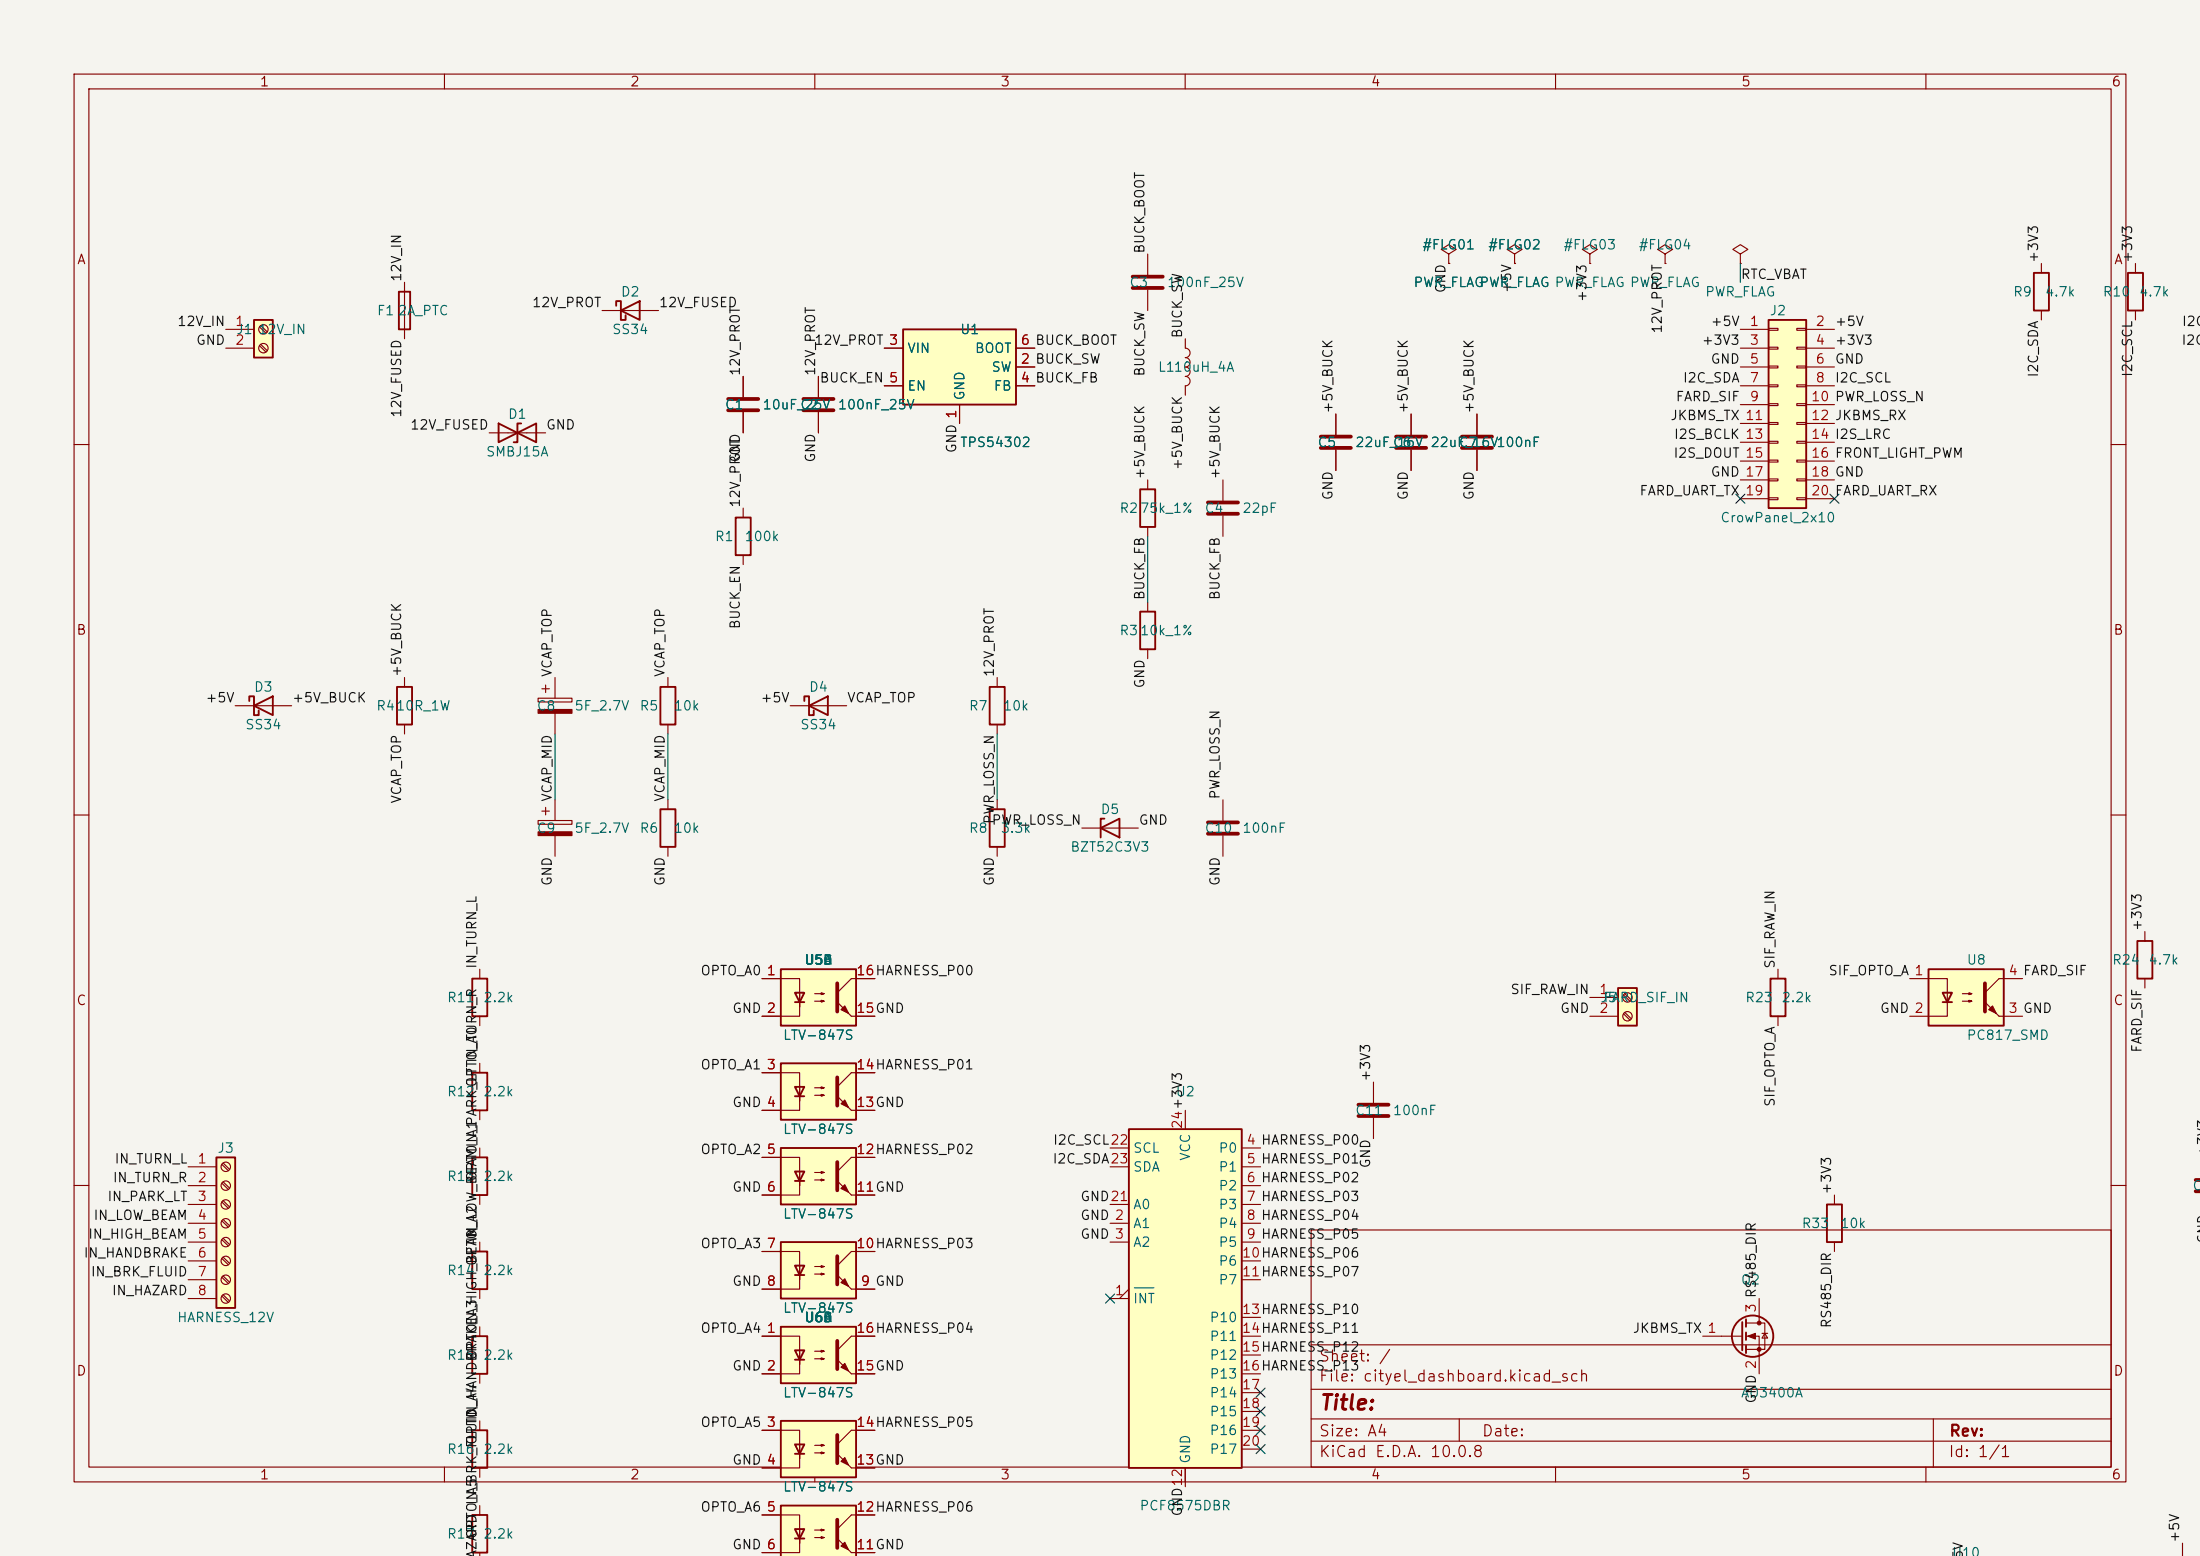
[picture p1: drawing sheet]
<svg xmlns="http://www.w3.org/2000/svg" width="297mm" height="210mm" viewBox="0 0 297 210" stroke-linecap="round" stroke-linejoin="round" font-family="sans-serif">
<path d="M0 0h297v210h-297z" fill="#f5f4ef" stroke="#f5f4ef" stroke-width=".14"/>
<g fill="none" stroke="#840000" stroke-width=".15">
<path d="M10 10h277v190h-277zM12 12h273v186h-273zM60 10v2M110 10v2M160 10v2M210 10v2M260 10v2M234.9 34.3l1.1-.6-1.1-.7-1 .7 1 .6v1.3M234.9 35.6h.1M10 60h2M154.9 64.8v1.2M154.9 71.1v1.3"/>
<path d="M285 60h2M10 110h2M285 110h2M10 160h2M177 166h108v32h-108zM285 160h2M60 198v2M110 198v2M160 198v2M177 194.5h108M177 191.5h108M177 187.5h108"/>
<path d="M177 181.5h108M197 191.5v3M210 198v2M260 198v2M261 191.5v6.5"/>
</g>
<path d="M153.9 66h2.1v5.1h-2.1z" fill="none" stroke="#840000" stroke-width=".25"/>
<path d="M152.4 152.4h15.2v45.7h-15.2z" fill="#ffffc2"/>
<path d="M148.6 111.8l2.5-1.3v2.5zM149.1 110.5h-.5v2.5M152.4 152.4h15.2v45.7h-15.2z" fill="none" stroke="#840000" stroke-width=".25"/>
<g fill="none" stroke="#840000" stroke-width=".15">
<path d="M154.9 34.3v2.8M154.9 39.1v2.8M160 45.7v1.3a.64 .64 0 0 1 .7 .6 .64 .64 0 0 1-.7 .7 .64 .64 0 0 1 .7 .6 .64 .64 0 0 1-.7 .6 .64 .64 0 0 1 .7 .7 .64 .64 0 0 1-.7 .6 .64 .64 0 0 1 .7 .6 .64 .64 0 0 1-.7 .7v1.2M180.3 55.9v2.8M190.5 55.9v2.8M165.1 64.8v2.8M165.1 69.6v2.8M180.3 60.7v2.8M190.5 60.7v2.8M146 111.8h7.7M165.1 108v2.7M165.1 112.8v2.8"/>
<path d="M149.9 154.9h2.5M149.9 157.5h2.5M160 149.9v2.5M167.6 154.9h2.6M167.6 157.5h2.6M185.4 146.1v2.7M185.4 150.9v2.8M149.9 175.3h2.5M149.9 165.1h2.5M149.9 167.6h2.5M149.9 162.6h2.5M152.4 174l-1.3 1.3"/>
<path d="M167.6 165.1h2.6M167.6 167.6h2.6M167.6 160h2.6M167.6 162.6h2.6M167.6 170.2h2.6M167.6 172.7h2.6M167.6 177.8h2.6M160 198.1v2.6M167.6 180.3h2.6M167.6 182.9h2.6M167.6 185.4h2.6M167.6 188h2.6"/>
<path d="M167.6 190.5h2.6M167.6 193h2.6M167.6 195.6h2.6M294.6 208.3v1.8"/>
</g>
<path d="M153.1 173.8h2.7" fill="none" stroke="#006464" stroke-width=".15"/>
<path d="M152.9 37.3h4.1M152.9 38.9h4.1M178.3 58.9h4.1M188.5 58.9h4M163.1 67.8h4M163.1 69.3h4M178.3 60.5h4.1M188.5 60.5h4M163.1 111h4M163.1 112.5h4M183.4 149.1h4.1M183.4 150.6h4.1" fill="none" stroke="#840000" stroke-width=".51"/>
<path d="M105.4 191.8h10.2v7.6h-10.2z" fill="#ffffc2"/>
<path d="M105.4 191.8h10.2v7.6h-10.2zM107.3 194.9h1.3l-.7 1.3zM107.3 196.2h1.3" fill="none" stroke="#840000" stroke-width=".25"/>
<path d="M195.6 34.3l1-.6-1-.7-1 .7 1 .6v1.3M195.6 35.6h.1M102.9 193h5v3.9v-2M107.9 196.2v1.9h-5M110 195.1h1.3l-.4 .1v-.3l.4 .2M110 196.1h1.3l-.4 .1v-.2l.4 .1M114.9 198.1h3.2M118.1 193h-3.2l-1.9 1.9" fill="none" stroke="#840000" stroke-width=".15"/>
<path d="M113 193.7v3.8" fill="none" stroke="#840000" stroke-width=".51"/>
<g fill="#840000" stroke="#840000" stroke-width=".15">
<path d="M113.5 197.2l.5-.5 .6 1z"/>
<path d="M113 196.2l1.9 1.9z"/>
</g>
<path d="M105.4 179.1h10.2v7.6h-10.2z" fill="#ffffc2"/>
<g fill="none" stroke="#840000" stroke-width=".25">
<path d="M153.9 82.6h2.1v5h-2.1zM288.5 127h2.1v5.1h-2.1zM105.4 179.1h10.2v7.6h-10.2zM235.2 178.4v3.8M235.7 178.1v1M235.7 179.8v1M246.6 162.6h2.1v5h-2.1zM107.3 182.2h1.3l-.7 1.3zM107.3 183.5h1.3M235.7 181.6v1"/>
<circle cx="236.6" cy="180.3" r="2.79"/>
</g>
<g fill="none" stroke="#840000" stroke-width=".15">
<path d="M204.5 34.3l1-.6-1-.7-1 .7 1 .6v1.3M204.5 35.6h.1M214.6 34.3l1-.6-1-.7-1 .7 1 .6v1.3M214.6 35.6h.1M199.4 55.9v2.8M199.4 60.7v2.8M154.9 81.3v1.3M154.9 87.6v1.3M289.6 125.7v1.3M289.6 132.1v1.3M235.7 178.6h2.6v3.5h-2.6M237.5 175.3v3.3"/>
<path d="M237.9 180h.7M238.3 180l.3 .6h-.7zM247.6 161.3v1.3M247.6 167.6v1.3M102.9 180.3h5v3.9v-2M107.9 183.5v1.9h-5M110 182.4h1.3l-.4 .1v-.3l.4 .2M110 183.4h1.3l-.4 .1v-.2l.4 .1M114.9 185.4h3.2M118.1 180.3h-3.2l-1.9 1.9M229.9 180.3h5.3M235.7 180.3h1.8v5.1"/>
</g>
<path d="M197.4 58.9h4M197.4 60.5h4M296.4 159.3h.7M296.4 160.8h.7M113 181v3.8" fill="none" stroke="#840000" stroke-width=".51"/>
<g fill="#840000" stroke="#840000" stroke-width=".15">
<path d="M113.5 184.5l.5-.5 .6 1z"/>
<path d="M113 183.5l1.9 1.9z"/>
<path d="M236 180.3l1-.3v.7z"/>
<circle cx="237.5" cy="178.6" r=".25"/>
<circle cx="237.5" cy="182.1" r=".25"/>
</g>
<path d="M218.4 133.4h2.6v5h-2.6z" fill="#ffffc2"/>
<path d="M218.4 133.4h2.6v5h-2.6z" fill="none" stroke="#840000" stroke-width=".25"/>
<g fill="none" stroke="#840000" stroke-width=".15">
<path d="M214.6 134.6h3.8M214.6 137.2h3.8M219.2 134.3l.8 .8M219.2 136.8l.8 .9M219.4 134.1l.8 .9M219.4 136.7l.8 .8"/>
<circle cx="219.7" cy="137.2" r=".63"/>
<circle cx="219.7" cy="134.6" r=".63"/>
</g>
<path d="M260.3 130.8h10.2v7.6h-10.2z" fill="#ffffc2"/>
<path d="M260.3 130.8h10.2v7.6h-10.2zM262.3 134h1.2l-.6 1.3zM262.3 135.3h1.2" fill="none" stroke="#840000" stroke-width=".25"/>
<path d="M257.8 132.1h5.1v5.1h-5.1M264.9 134.1h1.3l-.4 .1v-.2l.4 .1M264.9 135.1h1.3l-.4 .2v-.3l.4 .1M269.9 137.2h3.1M273 132.1h-3.1l-1.9 1.9" fill="none" stroke="#840000" stroke-width=".15"/>
<path d="M268 132.7v3.8" fill="none" stroke="#840000" stroke-width=".51"/>
<g fill="#840000" stroke="#840000" stroke-width=".15">
<path d="M268.5 136.3l.5-.5 .5 1z"/>
<path d="M268 135.3l1.9 1.9z"/>
</g>
<path d="M238.8 43.2h5v25.4h-5z" fill="#ffffc2"/>
<path d="M274.6 36.8h2v5.1h-2zM287.3 36.8h2v5.1h-2zM238.8 43.2h5v25.4h-5zM239 132.1h2v5.1h-2z" fill="none" stroke="#840000" stroke-width=".25"/>
<g fill="none" stroke="#840000" stroke-width=".15">
<path d="M224.8 34.3l1-.6-1-.7-1 .7 1 .6v1.3M224.8 35.6h.1M275.6 35.6v1.2M288.3 35.6v1.2M234.9 44.5h3.9M234.9 47h3.9M234.9 49.5h3.9M234.9 52.1h3.9M234.9 54.6h3.9M234.9 57.2h3.9M234.9 59.7h3.9M238.8 44.3h1.2v.3h-1.2z"/>
<path d="M238.8 46.9h1.2v.2h-1.2zM238.8 49.4h1.2v.3h-1.2zM238.8 51.9h1.2v.3h-1.2zM238.8 54.5h1.2v.2h-1.2zM238.8 57h1.2v.3h-1.2zM238.8 59.6h1.2v.2h-1.2zM242.6 44.3h1.2v.3h-1.2zM242.6 46.9h1.2v.2h-1.2zM242.6 49.4h1.2v.3h-1.2zM242.6 51.9h1.2v.3h-1.2zM242.6 54.5h1.2v.2h-1.2zM242.6 57h1.2v.3h-1.2z"/>
<path d="M242.6 59.6h1.2v.2h-1.2zM243.8 44.5h3.8M243.8 47h3.8M243.8 49.5h3.8M243.8 52.1h3.8M243.8 54.6h3.8M243.8 57.2h3.8M243.8 59.7h3.8M275.6 41.9v1.3M288.3 41.9v1.3M234.9 62.2h3.9M234.9 64.8h3.9"/>
<path d="M234.9 67.3h3.9M238.8 62.1h1.2v.3h-1.2zM238.8 64.6h1.2v.3h-1.2zM238.8 67.2h1.2v.2h-1.2zM242.6 62.1h1.2v.3h-1.2zM242.6 64.6h1.2v.3h-1.2zM242.6 67.2h1.2v.2h-1.2zM243.8 62.2h3.8M243.8 64.8h3.8M243.8 67.3h3.8M240 130.8v1.3M240 137.2v1.2"/>
</g>
<path d="M105.4 203.2h10.2v6.9h-10.2z" fill="#ffffc2"/>
<path d="M63.8 132.1h2v5.1h-2zM105.4 210.1v-6.9h10.2v6.9M107.3 206.4h1.3l-.7 1.2zM107.3 207.6h1.3" fill="none" stroke="#840000" stroke-width=".25"/>
<path d="M64.8 130.8v1.3M64.8 137.2v1.2M102.9 204.5h5v3.8v-1.9M107.9 207.6v2h-5M110 206.5h1.3l-.4 .1v-.2l.4 .1M110 207.5h1.3l-.4 .1v-.2l.4 .1M114.9 209.6h3.2M118.1 204.5h-3.2l-1.9 1.9" fill="none" stroke="#840000" stroke-width=".15"/>
<path d="M113 205.1v3.8" fill="none" stroke="#840000" stroke-width=".51"/>
<g fill="#840000" stroke="#840000" stroke-width=".15">
<path d="M113.5 208.7l.5-.5 .6 1z"/>
<path d="M113 207.6l1.9 2z"/>
</g>
<path d="M105.4 130.8h10.2v7.6h-10.2z" fill="#ffffc2"/>
<path d="M105.4 130.8h10.2v7.6h-10.2zM107.3 134h1.3l-.7 1.3zM107.3 135.3h1.3" fill="none" stroke="#840000" stroke-width=".25"/>
<path d="M102.9 132.1h5v3.8v-1.9M107.9 135.3v1.9h-5M110 134.1h1.3l-.4 .1v-.2l.4 .1M110 135.1h1.3l-.4 .2v-.3l.4 .1M114.9 137.2h3.2M118.1 132.1h-3.2l-1.9 1.9" fill="none" stroke="#840000" stroke-width=".15"/>
<path d="M113 132.7v3.8" fill="none" stroke="#840000" stroke-width=".51"/>
<g fill="#840000" stroke="#840000" stroke-width=".15">
<path d="M114 135.8l.6 1-1.1-.5z"/>
<path d="M113 135.3l1.9 1.9z"/>
</g>
<path d="M105.4 143.5h10.2v7.6h-10.2z" fill="#ffffc2"/>
<path d="M105.4 143.5h10.2v7.6h-10.2zM107.3 146.7h1.3l-.7 1.3zM107.3 148h1.3" fill="none" stroke="#840000" stroke-width=".25"/>
<path d="M102.9 144.8h5v3.8v-1.9M107.9 148v1.9h-5M110 146.8h1.3l-.4 .1v-.2l.4 .1M110 147.8h1.3l-.4 .2v-.3l.4 .1M114.9 149.9h3.2M118.1 144.8h-3.2l-1.9 1.9" fill="none" stroke="#840000" stroke-width=".15"/>
<path d="M113 145.4v3.8" fill="none" stroke="#840000" stroke-width=".51"/>
<g fill="#840000" stroke="#840000" stroke-width=".15">
<path d="M114 148.5l.6 1-1.1-.5z"/>
<path d="M113 148l1.9 1.9z"/>
</g>
<path d="M105.4 154.9h10.2v7.7h-10.2z" fill="#ffffc2"/>
<path d="M105.4 154.9h10.2v7.7h-10.2zM107.3 158.1h1.3l-.7 1.3zM107.3 159.4h1.3" fill="none" stroke="#840000" stroke-width=".25"/>
<path d="M102.9 156.2h5v3.8v-1.9M107.9 159.4v1.9h-5M110 158.2h1.3l-.4 .2v-.3l.4 .1M110 159.3h1.3l-.4 .1v-.3l.4 .2M118.1 156.2h-3.2l-1.9 1.9M114.9 161.3h3.2" fill="none" stroke="#840000" stroke-width=".15"/>
<path d="M113 156.8v3.9" fill="none" stroke="#840000" stroke-width=".51"/>
<g fill="#840000" stroke="#840000" stroke-width=".15">
<path d="M114 159.9l.6 1-1.1-.5z"/>
<path d="M113 159.4l1.9 1.9z"/>
</g>
<path d="M105.4 167.6h10.2v7.7h-10.2z" fill="#ffffc2"/>
<path d="M89.2 109.2h2v5.1h-2zM63.8 144.8h2v5.1h-2zM105.4 167.6h10.2v7.7h-10.2zM107.3 170.8h1.3l-.7 1.3zM107.3 172.1h1.3" fill="none" stroke="#840000" stroke-width=".25"/>
<g fill="none" stroke="#840000" stroke-width=".15">
<path d="M72.6 110.7h4.6v.6h-4.6zM73.2 109.5h1M73.7 109v1M74.9 108v2.7M74.9 112.8v2.8M90.2 108v1.2M90.2 114.3v1.3M64.8 143.5v1.3M64.8 149.9v1.2M102.9 168.9h5v3.8v-1.9M107.9 172.1v1.9h-5M110 170.9h1.3l-.4 .2v-.3l.4 .1"/>
<path d="M110 172h1.3l-.4 .1v-.3l.4 .2M114.9 174h3.2M118.1 168.9h-3.2l-1.9 1.9"/>
</g>
<path d="M113 169.5v3.9" fill="none" stroke="#840000" stroke-width=".51"/>
<g fill="#840000" stroke="#840000" stroke-width=".15">
<path d="M113.5 173.1l.5-.5 .6 1z"/>
<path d="M113 172.1l1.9 1.9z"/>
<path d="M72.6 112.3h4.6v.5h-4.6z"/>
</g>
<path d="M34.3 43.2h2.5v5.1h-2.5z" fill="#ffffc2"/>
<g fill="none" stroke="#840000" stroke-width=".25">
<path d="M53.8 39.4h1.6v5.1h-1.6zM34.3 43.2h2.5v5.1h-2.5zM67.3 57.2v2.5l5.1-2.5v2.5zM70.4 57.2h-.6v2.5h-.5M83.2 41.3v-.7h.6v2.6h.7v-.7M83.8 41.9l2.6-1.3v2.6zM99.3 69.9h2v5h-2zM33.7 94.6v-.6h.6v2.5h.6v-.6M34.3 95.3l2.5-1.3v2.5zM53.6 92.7h2v5.1h-2zM108.6 94.6v-.6h.6v2.5h.7v-.6M109.2 95.3l2.6-1.3v2.5z"/>
<path d="M133.6 92.7h2v5.1h-2zM133.6 109.2h2v5.1h-2z"/>
</g>
<g fill="none" stroke="#840000" stroke-width=".15">
<path d="M54.6 38.1v7.6M30.5 44.5h3.8M30.5 47h3.8M35 44.1l.9 .9M35 46.7l.9 .8M35.2 43.9l.9 .9M35.2 46.5l.9 .8M66 58.4h7.7M81.3 41.9h7.6M100.3 50.8v2.8M100.3 55.6v2.8M100.3 68.6v1.3"/>
<path d="M100.3 74.9v1.3M31.7 95.3h7.7M54.6 91.4v1.3M54.6 97.8v1.3M106.7 95.3h7.6M134.6 91.4v1.3M134.6 97.8v1.3M134.6 108v1.2M134.6 114.3v1.3"/>
<circle cx="35.6" cy="44.4" r=".63"/>
<circle cx="35.6" cy="47" r=".63"/>
</g>
<path d="M98.3 53.8h4.1M98.3 55.4h4.1" fill="none" stroke="#840000" stroke-width=".51"/>
<path d="M121.9 44.5h15.3v10.1h-15.3z" fill="#ffffc2"/>
<path d="M121.9 44.5h15.3v10.1h-15.3zM89.2 92.7h2v5.1h-2zM63.8 156.2h2v5.1h-2zM63.8 168.9h2v5.1h-2z" fill="none" stroke="#840000" stroke-width=".25"/>
<g fill="none" stroke="#840000" stroke-width=".15">
<path d="M110.5 50.8v2.8M110.5 55.6v2.8M119.4 47h2.5M119.4 52.1h2.5M129.5 54.6v2.6M137.2 49.5h2.5M137.2 47h2.5M137.2 52.1h2.5M72.6 94.2h4.6v.5h-4.6zM73.2 93h1M73.7 92.5v1M74.9 91.4v2.8"/>
<path d="M74.9 96.3v2.8M90.2 91.4v1.3M90.2 97.8v1.3M64.8 154.9v1.3M64.8 161.3v1.3M64.8 167.6v1.3M64.8 174v1.3"/>
</g>
<path d="M108.5 53.8h4M108.5 55.4h4" fill="none" stroke="#840000" stroke-width=".51"/>
<path d="M72.6 95.8h4.6v.5h-4.6z" fill="#840000" stroke="#840000" stroke-width=".15"/>
<path d="M29.2 156.2h2.5v20.3h-2.5z" fill="#ffffc2"/>
<path d="M29.2 156.2h2.5v20.3h-2.5zM63.8 180.3h2v5.1h-2zM63.8 193h2v5.1h-2zM63.8 204.5h2v5.1h-2z" fill="none" stroke="#840000" stroke-width=".25"/>
<g fill="none" stroke="#840000" stroke-width=".15">
<path d="M195.6 35.6h.1M204.5 35.6h.1M100.3 50.8v2.8M100.3 55.6v2.8M110.5 50.8v2.8M110.5 55.6v2.8M119.4 47h2.5M119.4 52.1h2.5M129.5 54.6v2.6M137.2 49.5h2.5M137.2 47h2.5M137.2 52.1h2.5"/>
<path d="M180.3 55.9v2.8M190.5 55.9v2.8M199.4 55.9v2.8M180.3 60.7v2.8M190.5 60.7v2.8M199.4 60.7v2.8M102.9 132.1h2.5M102.9 137.2h2.5M115.6 132.1h2.5M115.6 137.2h2.5M25.4 157.5h3.8M29.9 157.1l.9 .9"/>
<path d="M29.9 159.7l.9 .8M30.1 157l.9 .8M30.1 159.5l.9 .9M102.9 144.8h2.5M102.9 149.9h2.5M102.9 156.2h2.5M115.6 144.8h2.5M115.6 149.9h2.5M115.6 156.2h2.5M25.4 160h3.8M25.4 162.6h3.8M25.4 165.1h3.8"/>
<path d="M25.4 167.6h3.8M25.4 170.2h3.8M25.4 172.7h3.8M25.4 175.3h3.8M29.9 162.2l.9 .9M29.9 164.8l.9 .8M29.9 167.3l.9 .8M29.9 169.8l.9 .9M29.9 172.4l.9 .8M29.9 174.9l.9 .9M30.1 162.1l.9 .8M30.1 164.6l.9 .8"/>
<path d="M30.1 167.1l.9 .9M30.1 169.7l.9 .8M30.1 172.2l.9 .9M30.1 174.8l.9 .8M64.8 179.1v1.2M102.9 161.3h2.5M102.9 168.9h2.5M102.9 174h2.5M115.6 161.3h2.5M115.6 168.9h2.5M115.6 174h2.5M64.8 185.4v1.3"/>
<path d="M64.8 191.8v1.2M64.8 198.1v1.3M102.9 180.3h2.5M102.9 185.4h2.5M102.9 193h2.5M102.9 198.1h2.5M115.6 180.3h2.5M115.6 185.4h2.5M115.6 193h2.5M115.6 198.1h2.5M64.8 203.2v1.3M64.8 209.6v.5"/>
<path d="M102.9 204.5h2.5M102.9 209.6h2.5M115.6 204.5h2.5M115.6 209.6h2.5"/>
<circle cx="30.5" cy="157.5" r=".63"/>
<circle cx="30.5" cy="162.6" r=".63"/>
<circle cx="30.5" cy="160" r=".63"/>
<circle cx="30.5" cy="165.1" r=".63"/>
<circle cx="30.5" cy="170.2" r=".63"/>
<circle cx="30.5" cy="172.7" r=".63"/>
<circle cx="30.5" cy="175.3" r=".63"/>
<circle cx="30.5" cy="167.6" r=".63"/>
</g>
<path d="M234.9 35.6v2.5M154.9 72.4v8.9M74.9 99.1v8.9M90.2 99.1v8.9M134.6 99.1v8.9" fill="none" stroke="#009600" stroke-width=".15"/>
<g fill="none" stroke="#000084" stroke-width=".15">
<path d="M234.3 66.7l1.3 1.2M235.6 66.7l-1.3 1.2M247 66.7l1.3 1.2M248.3 66.7l-1.3 1.2M149.3 174.7l1.2 1.2M150.5 174.7l-1.2 1.2M169.6 192.4l1.2 1.2M169.6 189.9l1.2 1.2M169.6 195l1.2 1.2M169.6 187.4l1.2 1.2M170.8 192.4l-1.2 1.2M170.8 189.9l-1.2 1.2"/>
<path d="M170.8 195l-1.2 1.2M170.8 187.4l-1.2 1.2"/>
</g>
<text font-size="2" fill="#840000" x="178" y="190.8">Title:</text>
<g font-size="1.5" fill="#840000">
<text x="178" y="184.1">Sheet: /</text>
<text x="178" y="186.8">File: cityel_dashboard.kicad_sch</text>
<text x="178" y="197">KiCad E.D.A. 10.0.8</text>
<text x="178" y="194.2">Size: A4</text>
<text x="200" y="194.2">Date:</text>
<text x="263" y="197">Id: 1/1</text>
<text x="263" y="194.2">Rev:</text>
</g>
<g font-size="1.3" fill="#840000">
<text x="35" y="12">1</text>
<text x="85" y="12">2</text>
<text x="135" y="12">3</text>
<text x="185" y="12">4</text>
<text x="235" y="12">5</text>
<text x="285" y="12">6</text>
<text x="10.3" y="36">A</text>
<text x="285.3" y="36">A</text>
<text x="10.2" y="86">B</text>
<text x="285.2" y="86">B</text>
<text x="10.2" y="136">C</text>
<text x="285.2" y="136">C</text>
<text x="10.2" y="186">D</text>
<text x="285.2" y="186">D</text>
<text x="35" y="200">1</text>
<text x="85" y="200">2</text>
<text x="135" y="200">3</text>
<text x="185" y="200">4</text>
<text x="235" y="200">5</text>
<text x="285" y="200">6</text>
</g>
<g font-size="1.3" fill="#0f0f0f">
<text x="154.8" y="34.3" transform="rotate(-90 154.8 34.3)">BUCK_BOOT</text>
<text x="275.5" y="35.6" transform="rotate(-90 275.5 35.6)">+3V3</text>
<text x="288.2" y="35.6" transform="rotate(-90 288.2 35.6)">+3V3</text>
<text x="54.5" y="38.1" transform="rotate(-90 54.5 38.1)">12V_IN</text>
<text x="71.7" y="41.8">12V_PROT</text>
<text x="88.9" y="41.8">12V_FUSED</text>
<text x="195.5" y="39.7" transform="rotate(-90 195.5 39.7)">GND</text>
<text x="204.3" y="39.7" transform="rotate(-90 204.3 39.7)">+5V</text>
<text x="214.5" y="40.9" transform="rotate(-90 214.5 40.9)">+3V3</text>
<text x="234.9" y="38">RTC_VBAT</text>
<text x="23.8" y="44.3">12V_IN</text>
<text x="26.4" y="46.9">GND</text>
<text x="109.8" y="46.9">12V_PROT 3</text>
<text x="159.9" y="45.7" transform="rotate(-90 159.9 45.7)">BUCK_SW</text>
<text x="224.7" y="45.1" transform="rotate(-90 224.7 45.1)">12V_PROT</text>
<text x="229.6" y="46.9">+3V3</text>
<text x="230.9" y="44.3">+5V</text>
<text x="247.6" y="44.3">+5V</text>
<text x="247.6" y="46.9">+3V3</text>
<text x="294.4" y="46.9">I2C_</text>
<text x="294.5" y="44.3">I2C_</text>
<text x="100.2" y="50.8" transform="rotate(-90 100.2 50.8)">12V_PROT</text>
<text x="110.4" y="50.8" transform="rotate(-90 110.4 50.8)">12V_PROT</text>
<text x="110.6" y="51.9">BUCK_EN 5</text>
<text x="154.8" y="50.9" transform="rotate(-90 154.8 50.9)">BUCK_SW</text>
<text x="227.1" y="51.9">I2C_SDA</text>
<text x="230.9" y="49.4">GND</text>
<text x="247.6" y="49.4">GND</text>
<text x="247.6" y="51.9">I2C_SCL</text>
<text x="275.5" y="51" transform="rotate(-90 275.5 51)">I2C_SDA</text>
<text x="288.2" y="51" transform="rotate(-90 288.2 51)">I2C_SCL</text>
<text x="54.5" y="56.5" transform="rotate(-90 54.5 56.5)">12V_FUSED</text>
<text x="55.3" y="58.3">12V_FUSED</text>
<text x="73.6" y="58.3">GND</text>
<text x="180.2" y="55.9" transform="rotate(-90 180.2 55.9)">+5V_BUCK</text>
<text x="190.4" y="55.9" transform="rotate(-90 190.4 55.9)">+5V_BUCK</text>
<text x="199.3" y="55.9" transform="rotate(-90 199.3 55.9)">+5V_BUCK</text>
<text x="225.4" y="57">JKBMS_TX 11</text>
<text x="225.9" y="59.6">I2S_BCLK 13</text>
<text x="226.1" y="54.5">FARD_SIF</text>
<text x="100.2" y="62.5" transform="rotate(-90 100.2 62.5)">GND</text>
<text x="110.4" y="62.5" transform="rotate(-90 110.4 62.5)">GND</text>
<text x="129.4" y="61.2" transform="rotate(-90 129.4 61.2)">GND 1</text>
<text x="154.8" y="64.8" transform="rotate(-90 154.8 64.8)">+5V_BUCK</text>
<text x="159.9" y="63.5" transform="rotate(-90 159.9 63.5)">+5V_BUCK</text>
<text x="165" y="64.8" transform="rotate(-90 165 64.8)">+5V_BUCK</text>
<text x="225.8" y="62.1">I2S_DOUT 15</text>
<text x="230.9" y="64.6">GND 17</text>
<text x="100.2" y="68.6" transform="rotate(-90 100.2 68.6)">12V_PROT</text>
<text x="180.2" y="67.6" transform="rotate(-90 180.2 67.6)">GND</text>
<text x="190.4" y="67.6" transform="rotate(-90 190.4 67.6)">GND</text>
<text x="199.3" y="67.6" transform="rotate(-90 199.3 67.6)">GND</text>
<text x="221.2" y="67.2">FARD_UART_TX 19</text>
<text x="154.8" y="81.1" transform="rotate(-90 154.8 81.1)">BUCK_FB</text>
<text x="165" y="81.1" transform="rotate(-90 165 81.1)">BUCK_FB</text>
<text x="100.2" y="85" transform="rotate(-90 100.2 85)">BUCK_EN</text>
<text x="27.7" y="95.1">+5V</text>
<text x="39.3" y="95.1">+5V_BUCK</text>
<text x="54.5" y="91.5" transform="rotate(-90 54.5 91.5)">+5V_BUCK</text>
<text x="74.8" y="91.5" transform="rotate(-90 74.8 91.5)">VCAP_TOP</text>
<text x="90" y="91.5" transform="rotate(-90 90 91.5)">VCAP_TOP</text>
<text x="102.6" y="95.1">+5V</text>
<text x="114.3" y="95.1">VCAP_TOP</text>
<text x="134.5" y="91.5" transform="rotate(-90 134.5 91.5)">12V_PROT</text>
<text x="154.8" y="93" transform="rotate(-90 154.8 93)">GND</text>
<text x="165" y="108" transform="rotate(-90 165 108)">PWR_LOSS_N</text>
<text x="54.5" y="108.5" transform="rotate(-90 54.5 108.5)">VCAP_TOP</text>
<text x="74.8" y="108.3" transform="rotate(-90 74.8 108.3)">VCAP_MID</text>
<text x="90" y="108.3" transform="rotate(-90 90 108.3)">VCAP_MID</text>
<text x="133.8" y="111.6">PWR_LOSS_N</text>
<text x="134.5" y="111.3" transform="rotate(-90 134.5 111.3)">PWR_LOSS_N</text>
<text x="153.6" y="111.6">GND</text>
<text x="74.8" y="119.7" transform="rotate(-90 74.8 119.7)">GND</text>
<text x="90" y="119.7" transform="rotate(-90 90 119.7)">GND</text>
<text x="134.5" y="119.7" transform="rotate(-90 134.5 119.7)">GND</text>
<text x="165" y="119.7" transform="rotate(-90 165 119.7)">GND</text>
<text x="289.4" y="125.8" transform="rotate(-90 289.4 125.8)">+3V3</text>
<text x="64.6" y="130.8" transform="rotate(-90 64.6 130.8)">IN_TURN_L</text>
<text x="94.5" y="132">OPTO_A0</text>
<text x="239.9" y="130.8" transform="rotate(-90 239.9 130.8)">SIF_RAW_IN</text>
<text x="246.8" y="132">SIF_OPTO_A 1</text>
<text x="98.8" y="137">GND 2</text>
<text x="203.8" y="134.5">SIF_RAW_IN</text>
<text x="210.5" y="137">GND</text>
<text x="253.7" y="137">GND 2</text>
<text x="289.4" y="142.2" transform="rotate(-90 289.4 142.2)">FARD_SIF</text>
<text x="64.6" y="146.8" transform="rotate(-90 64.6 146.8)">OPTO_A0</text>
<text x="94.5" y="144.7">OPTO_A1</text>
<text x="98.8" y="149.7">GND 4</text>
<text x="185.3" y="146.1" transform="rotate(-90 185.3 146.1)">+3V3</text>
<text x="239.9" y="149.5" transform="rotate(-90 239.9 149.5)">SIF_OPTO_A</text>
<text x="142.1" y="154.8">I2C_SCL22</text>
<text x="15.1" y="159.9">IN_TURN_R</text>
<text x="15.4" y="157.4">IN_TURN_L</text>
<text x="64.6" y="159.5" transform="rotate(-90 64.6 159.5)">OPTO_A1</text>
<text x="94.5" y="156.1">OPTO_A2</text>
<text x="98.8" y="161.2">GND 6</text>
<text x="142" y="157.4">I2C_SDA23</text>
<text x="185.3" y="157.8" transform="rotate(-90 185.3 157.8)">GND</text>
<text x="247.5" y="161.3" transform="rotate(-90 247.5 161.3)">+3V3</text>
<text x="11.8" y="167.5">IN_HIGH_BEAM</text>
<text x="12.5" y="165">IN_LOW_BEAM</text>
<text x="14.4" y="162.4">IN_PARK_LT</text>
<text x="64.6" y="167.7" transform="rotate(-90 64.6 167.7)">IN_LOW_BEAMIN_PARK_LT IN_TURN_R</text>
<text x="145.8" y="165">GND 2</text>
<text x="145.8" y="162.4">GND21</text>
<text x="145.8" y="167.5">GND 3</text>
<text x="11.2" y="170.1">IN_HANDBRAKE</text>
<text x="12.2" y="172.6">IN_BRK_FLUID</text>
<text x="64.6" y="171" transform="rotate(-90 64.6 171)">OPTO_A2</text>
<text x="94.5" y="168.8">OPTO_A3</text>
<text x="98.8" y="173.9">GND 8</text>
<text x="15" y="175.1">IN_HAZARD</text>
<text x="64.6" y="179.1" transform="rotate(-90 64.6 179.1)">IN_HIGH_BEAM</text>
<text x="247.5" y="179.4" transform="rotate(-90 247.5 179.4)">RS485_DIR</text>
<text x="64.6" y="183.7" transform="rotate(-90 64.6 183.7)">OPTO_A3</text>
<text x="94.5" y="180.2">OPTO_A4</text>
<text x="98.8" y="185.3">GND 2</text>
<text x="220.3" y="180.2">JKBMS_TX 1</text>
<text x="64.6" y="191.8" transform="rotate(-90 64.6 191.8)">IN_HANDBRAKE</text>
<text x="237.4" y="189.5" transform="rotate(-90 237.4 189.5)">GND 2</text>
<text x="64.6" y="195.1" transform="rotate(-90 64.6 195.1)">OPTO_A4</text>
<text x="94.5" y="192.9">OPTO_A5</text>
<text x="98.8" y="198">GND 4</text>
<text x="64.6" y="203.2" transform="rotate(-90 64.6 203.2)">IN_BRK_FLUID</text>
<text x="64.6" y="207.8" transform="rotate(-90 64.6 207.8)">OPTO_A5</text>
<text x="94.5" y="204.3">OPTO_A6</text>
<text x="98.8" y="209.4">GND 6</text>
<text x="159.9" y="204.8" transform="rotate(-90 159.9 204.8)">GND12</text>
<text x="294.5" y="208.3" transform="rotate(-90 294.5 208.3)">+5V</text>
<text x="64.6" y="210.4" transform="rotate(-90 64.6 210.4)">AZARD</text>
<text x="265.3" y="210.5" transform="rotate(-90 265.3 210.5)">5V</text>
</g>
<g font-size="1.3" fill="#006464">
<text x="191.9" y="34">#FLG01</text>
<text x="200.8" y="34">#FLG02</text>
<text x="211" y="34">#FLG03</text>
<text x="221.1" y="34">#FLG04</text>
<text x="83.7" y="40.3">D2</text>
<text x="152.4" y="39.1">C3</text>
<text x="157.5" y="39.1">100nF_25V</text>
<text x="190.7" y="39.1">PWR_FLAG</text>
<text x="199.6" y="39.1">PWR_FLAG PWR_FLAG PWR_FLAG</text>
<text x="199.6" y="39.1">PWR_FLAG</text>
<text x="230.1" y="40.3">PWR_FLAG</text>
<text x="271.7" y="40.3">R9</text>
<text x="276" y="40.3">4.7k</text>
<text x="283.8" y="40.3">R10</text>
<text x="288.7" y="40.3">4.7k</text>
<text x="31.8" y="45.4">J1</text>
<text x="34.8" y="45.4">12V_IN</text>
<text x="50.8" y="42.9">F1</text>
<text x="53.6" y="42.9">2A_PTC</text>
<text x="82.5" y="45.4">SS34</text>
<text x="122.4" y="48">VIN</text>
<text x="129.5" y="45.4">U1</text>
<text x="131.5" y="48">BOOT</text>
<text x="238.8" y="42.9">J2</text>
<text x="122.4" y="53">EN</text>
<text x="133.8" y="50.5">SW</text>
<text x="134.1" y="53">FB</text>
<text x="156.2" y="50.5">L110uH_4A</text>
<text x="68.5" y="56.8">D1</text>
<text x="97.8" y="55.6">C1</text>
<text x="102.9" y="55.6">10uF_25V 100nF_25V</text>
<text x="107.9" y="55.6">C2</text>
<text x="130.5" y="54.1" transform="rotate(-90 130.5 54.1)">GND</text>
<text x="65.5" y="61.9">SMBJ15A</text>
<text x="129.5" y="60.7">TPS54302</text>
<text x="177.8" y="60.7">C5</text>
<text x="182.9" y="60.7">22uF_16V 22uF_16V100nF</text>
<text x="187.9" y="60.7">C6</text>
<text x="196.8" y="60.7">C7</text>
<text x="151" y="69.5">R275k_1%</text>
<text x="162.5" y="69.5">C4</text>
<text x="167.6" y="69.5">22pF</text>
<text x="232.2" y="70.8">CrowPanel_2x10</text>
<text x="96.4" y="73.4">R1</text>
<text x="100.4" y="73.4">100k</text>
<text x="151" y="86.1">R310k_1%</text>
<text x="34.2" y="93.7">D3</text>
<text x="109.1" y="93.7">D4</text>
<text x="33" y="98.8">SS34</text>
<text x="50.7" y="96.2">R410R_1W</text>
<text x="72.4" y="96.2">C8</text>
<text x="77.5" y="96.2">5F_2.7V</text>
<text x="86.3" y="96.2">R5</text>
<text x="90.9" y="96.2">10k</text>
<text x="107.9" y="98.8">SS34</text>
<text x="130.7" y="96.2">R7</text>
<text x="135.3" y="96.2">10k</text>
<text x="72.4" y="112.7">C9</text>
<text x="77.5" y="112.7">5F_2.7V</text>
<text x="86.3" y="112.7">R6</text>
<text x="90.9" y="112.7">10k</text>
<text x="130.7" y="112.7">R8</text>
<text x="135" y="112.7">3.3k</text>
<text x="148.5" y="110.2">D5</text>
<text x="162.5" y="112.7">C10</text>
<text x="167.6" y="112.7">100nF</text>
<text x="144.4" y="115.3">BZT52C3V3</text>
<text x="108.5" y="130.5">U5B</text>
<text x="108.5" y="130.5">U5C</text>
<text x="108.5" y="130.5">U5D</text>
<text x="108.5" y="130.5">U5A</text>
<text x="265.4" y="130.5">U8</text>
<text x="285" y="130.5">R24</text>
<text x="289.9" y="130.5">4.7k</text>
<text x="60.3" y="135.6">R11</text>
<text x="65.2" y="135.6">2.2k</text>
<text x="216" y="135.6">J5</text>
<text x="216.4" y="135.6">FARD_SIF_IN</text>
<text x="235.5" y="135.6">R23</text>
<text x="240.4" y="135.6">2.2k</text>
<text x="105.6" y="140.7">LTV-847S</text>
<text x="265.4" y="140.7">PC817_SMD</text>
<text x="60.3" y="148.3">R12</text>
<text x="65.2" y="148.3">2.2k</text>
<text x="158.6" y="148.3">U2</text>
<text x="29.3" y="155.9">J3</text>
<text x="105.6" y="153.4">LTV-847S</text>
<text x="152.9" y="155.9">SCL</text>
<text x="164.4" y="155.9">P0</text>
<text x="182.9" y="150.8">C11</text>
<text x="187.9" y="150.8">100nF</text>
<text x="60.3" y="159.7">R13</text>
<text x="65.2" y="159.7">2.2k</text>
<text x="152.9" y="158.4">SDA</text>
<text x="161" y="156.8" transform="rotate(-90 161 156.8)">VCC</text>
<text x="164.4" y="158.4">P1</text>
<text x="164.4" y="161">P2</text>
<text x="295.9" y="161">C1</text>
<text x="105.6" y="164.8">LTV-847S</text>
<text x="152.9" y="166.1">A1</text>
<text x="152.9" y="163.5">A0</text>
<text x="164.4" y="163.5">P3</text>
<text x="164.4" y="166.1">P4</text>
<text x="243.1" y="166.1">R33</text>
<text x="248.3" y="166.1">10k</text>
<text x="60.3" y="172.4">R14</text>
<text x="65.2" y="172.4">2.2k</text>
<text x="152.9" y="168.6">A2</text>
<text x="164.4" y="168.6">P5</text>
<text x="164.4" y="171.1">P6</text>
<text x="164.4" y="173.7">P7</text>
<text x="234.9" y="173.7">Q2</text>
<text x="23.8" y="178.8">HARNESS_12V</text>
<text x="105.6" y="177.5">LTV-847S</text>
<text x="108.5" y="178.8">U6B</text>
<text x="108.5" y="178.8">U6C</text>
<text x="108.5" y="178.8">U6D</text>
<text x="108.5" y="178.8">U6A</text>
<text x="152.9" y="176.2">INT</text>
<text x="163.2" y="178.8">P10</text>
<text x="60.3" y="183.8">R15</text>
<text x="65.2" y="183.8">2.2k</text>
<text x="163.2" y="181.3">P11</text>
<text x="163.2" y="183.8">P12</text>
<text x="105.6" y="188.9">LTV-847S</text>
<text x="163.2" y="186.4">P13</text>
<text x="163.2" y="188.9">P14</text>
<text x="163.2" y="191.5">P15</text>
<text x="234.9" y="188.9">AO3400A</text>
<text x="60.3" y="196.5">R16</text>
<text x="65.2" y="196.5">2.2k</text>
<text x="161" y="197.6" transform="rotate(-90 161 197.6)">GND</text>
<text x="163.2" y="194">P16</text>
<text x="163.2" y="196.5">P17</text>
<text x="105.6" y="201.6">LTV-847S</text>
<text x="60.3" y="208">R17</text>
<text x="65.2" y="208">2.2k</text>
<text x="153.8" y="204.2">PCF8575DBR</text>
<text x="263.4" y="210.5">U10</text>
</g>
<g font-size="1.3" fill="#a90000">
<text x="31.7" y="44.3">1</text>
<text x="31.7" y="46.9">2</text>
<text x="119.9" y="46.9">3</text>
<text x="137.7" y="46.9">6 BUCK_BOOT</text>
<text x="137.7" y="46.9">6</text>
<text x="236.1" y="44.3">1</text>
<text x="236.1" y="46.9">3</text>
<text x="245" y="44.3">2</text>
<text x="245" y="46.9">4</text>
<text x="119.9" y="51.9">5</text>
<text x="137.7" y="49.4">2 BUCK_SW</text>
<text x="137.7" y="51.9">4 BUCK_FB</text>
<text x="137.7" y="49.4">2</text>
<text x="137.7" y="51.9">4</text>
<text x="236.1" y="49.4">5</text>
<text x="236.1" y="51.9">7</text>
<text x="245" y="49.4">6</text>
<text x="245" y="51.9">8</text>
<text x="129.4" y="56.6" transform="rotate(-90 129.4 56.6)">1</text>
<text x="236.1" y="54.5">9</text>
<text x="244.4" y="54.5">10 PWR_LOSS_N</text>
<text x="244.4" y="57">12 JKBMS_RX</text>
<text x="244.4" y="59.6">14 I2S_LRC</text>
<text x="244.4" y="62.1">16 FRONT_LIGHT_PWM</text>
<text x="244.4" y="64.6">18 GND</text>
<text x="244.4" y="67.2">20 FARD_UART_RX</text>
<text x="103.4" y="131.9">1</text>
<text x="115.5" y="131.9">16HARNESS_P00</text>
<text x="115.5" y="131.9">16</text>
<text x="271" y="131.9">4 FARD_SIF</text>
<text x="103.4" y="137">2</text>
<text x="115.5" y="137">15GND</text>
<text x="115.5" y="137">15</text>
<text x="215.8" y="134.5">1</text>
<text x="215.8" y="137">2</text>
<text x="271" y="137">3 GND</text>
<text x="103.4" y="144.6">3</text>
<text x="103.4" y="149.7">4</text>
<text x="115.5" y="149.7">13GND</text>
<text x="115.5" y="144.6">14HARNESS_P01</text>
<text x="115.5" y="149.7">13</text>
<text x="115.5" y="144.6">14</text>
<text x="159.9" y="152.5" transform="rotate(-90 159.9 152.5)">24+3V3</text>
<text x="168.2" y="154.8">4 HARNESS_P00</text>
<text x="26.6" y="157.3">1</text>
<text x="26.6" y="159.9">2</text>
<text x="103.4" y="156.1">5</text>
<text x="103.4" y="161.2">6</text>
<text x="115.5" y="161.2">11GND</text>
<text x="115.5" y="156.1">12HARNESS_P02</text>
<text x="115.5" y="161.2">11</text>
<text x="115.5" y="156.1">12</text>
<text x="168.2" y="157.3">5 HARNESS_P01</text>
<text x="168.2" y="159.9">6 HARNESS_P02</text>
<text x="26.6" y="162.4">3</text>
<text x="26.6" y="165">4</text>
<text x="26.6" y="167.5">5</text>
<text x="168.2" y="162.4">7 HARNESS_P03</text>
<text x="168.2" y="165">8 HARNESS_P04</text>
<text x="168.2" y="167.5">9 HARNESS_P05</text>
<text x="26.6" y="170">6</text>
<text x="26.6" y="172.6">7</text>
<text x="103.4" y="168.8">7</text>
<text x="103.4" y="173.9">8</text>
<text x="115.5" y="168.8">10HARNESS_P03</text>
<text x="115.5" y="168.8">10</text>
<text x="116.1" y="173.9">9 GND</text>
<text x="116.1" y="173.9">9</text>
<text x="167.6" y="170">10HARNESS_P06</text>
<text x="167.6" y="172.6">11HARNESS_P07</text>
<text x="26.6" y="175.1">8</text>
<text x="150.4" y="175.1">1</text>
<text x="167.6" y="177.7">13HARNESS_P10</text>
<text x="237.4" y="177.3" transform="rotate(-90 237.4 177.3)">3 RS485_DIR</text>
<text x="103.4" y="180.2">1</text>
<text x="103.4" y="185.3">2</text>
<text x="115.5" y="185.3">15GND</text>
<text x="115.5" y="180.2">16HARNESS_P04</text>
<text x="115.5" y="185.3">15</text>
<text x="115.5" y="180.2">16</text>
<text x="167.6" y="180.2">14HARNESS_P11</text>
<text x="167.6" y="182.7">15HARNESS_P12</text>
<text x="167.6" y="185.3">16HARNESS_P13</text>
<text x="167.6" y="187.8">17</text>
<text x="167.6" y="190.4">18</text>
<text x="103.4" y="192.9">3</text>
<text x="103.4" y="198">4</text>
<text x="115.5" y="198">13GND</text>
<text x="115.5" y="192.9">14HARNESS_P05</text>
<text x="115.5" y="198">13</text>
<text x="115.5" y="192.9">14</text>
<text x="167.6" y="192.9">19</text>
<text x="167.6" y="195.4">20</text>
<text x="103.4" y="204.3">5</text>
<text x="103.4" y="209.4">6</text>
<text x="115.5" y="209.4">11GND</text>
<text x="115.5" y="204.3">12HARNESS_P06</text>
<text x="115.5" y="209.4">11</text>
<text x="115.5" y="204.3">12</text>
</g>
</svg>
